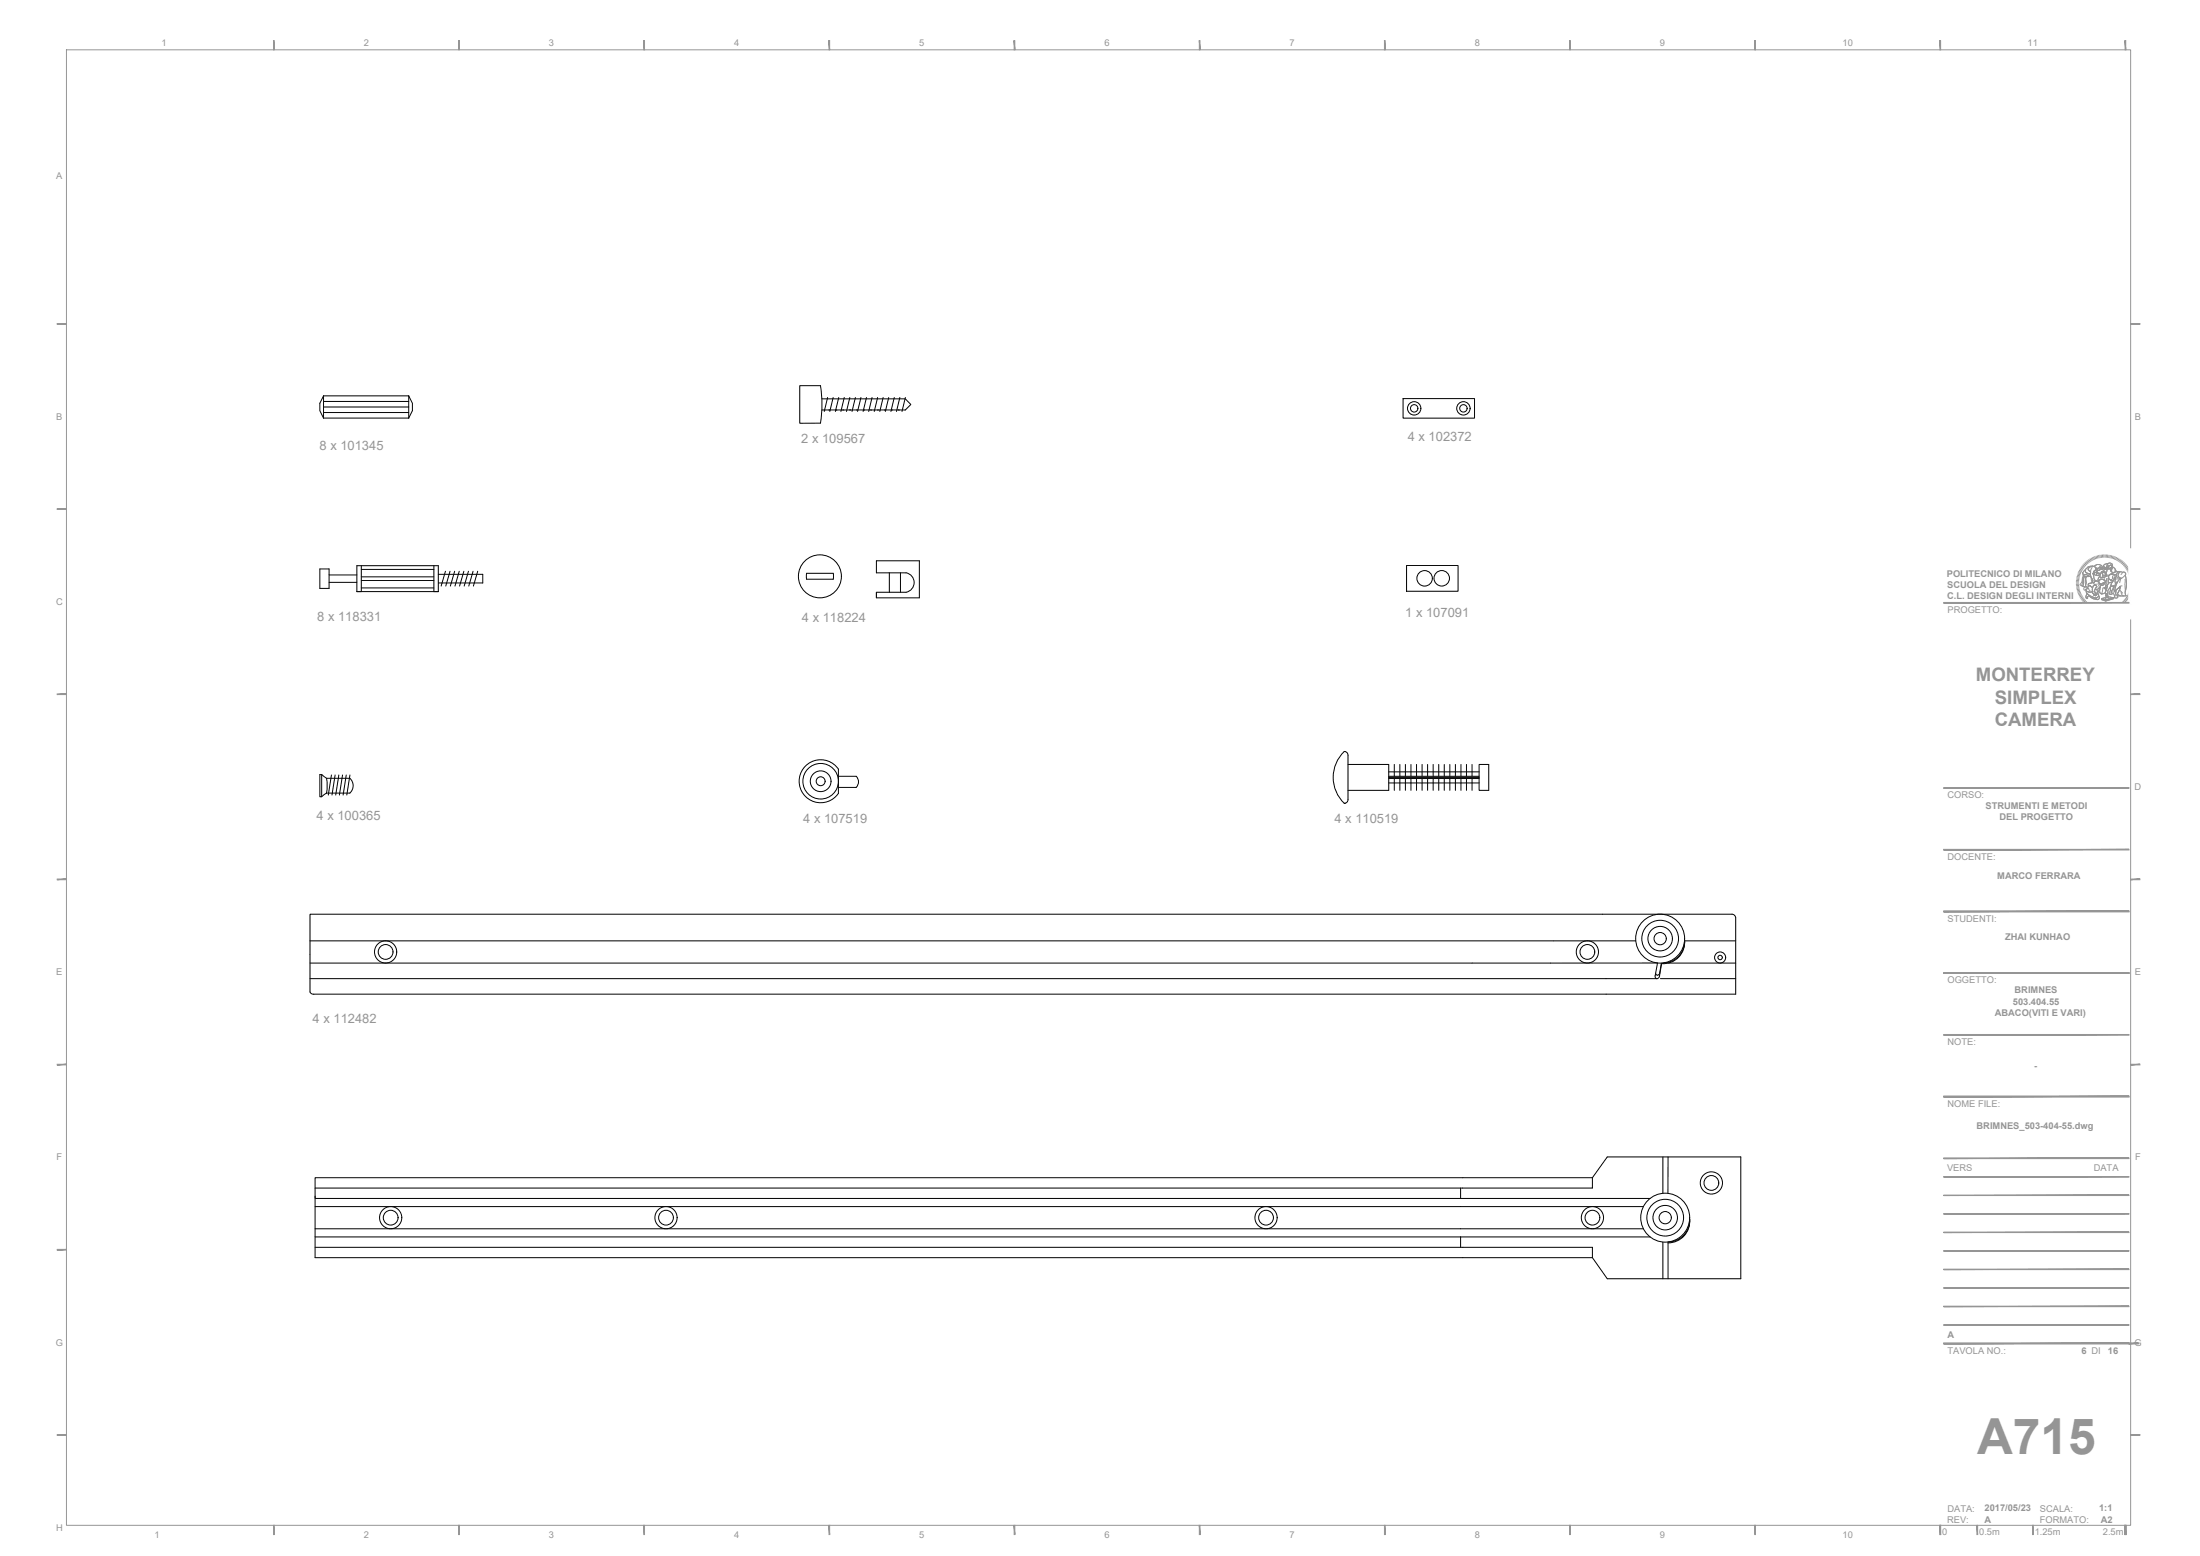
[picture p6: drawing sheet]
<svg xmlns="http://www.w3.org/2000/svg" width="594mm" height="420mm" viewBox="0 0 594 420" stroke-linecap="round" stroke-linejoin="round" font-family="sans-serif">
<!-- layer: A-SECT-MCUT1 -->
<g fill="none" stroke="#000" stroke-width=".27">
<path d="M87.4 106.9l-1 2v2l1 2M87.4 112.9h23M87.4 106.9h23M87.4 106.9v1.5M110.4 106.9l1 2v2l-1 2M110.4 111.4h-23v1.5M110.4 109.9h-23v1.5M110.4 108.4h-23v1.5M110.4 106.9v6M221.6 104.1a32.1 32.1 0 0 1 0 10.2h-5.6v-10.2h5.6M221.9 107.7h22.6l1.5 1.5-1.5 1.5h-22.6M223.5 107.3l-.9 3.8"/>
<path d="M223.8 110.7h.1M225 107.3l-.9 3.8M225.7 110.7h.1M226.5 107.3l-.9 3.8M227.6 110.7h.1M228 107.3l-.9 3.8M229.4 110.7h.1M229.5 107.3l-.9 3.8M231 107.3l-.9 3.8M231.3 110.7h.1M232.5 107.3l-.9 3.8M233.2 110.7h.1"/>
<path d="M234 107.3l-.9 3.8M235.1 110.7h.1M235.5 107.3l-.9 3.8M236.9 110.7h.1M237 107.3l-.9 3.8M238.5 107.3l-.9 3.8M238.8 110.7h.1M240 107.3l-.9 3.8M240.7 110.7h.1M241.5 107.3l-.9 3.8M242.6 110.7h.1M243 107.3l-.9 3.8"/>
<path d="M244.5 107.3l-.9 3.8M378.9 107.6h19.3v5.3h-19.3zM86.4 153.6h2.5v5.3h-2.5zM88.9 157.3h7.5M88.9 155.3h7.5M96.4 152.8h22v6.9h-22zM97.6 158.8h19.6M97.6 153.8h19.6M97.6 152.8v6.9M97.6 156.8h19.6M97.6 155.8h19.6M117.2 152.8v6.9"/>
<path d="M118.4 155.1h12v2.3h-12M120.3 154.3l-1.2 4M121.5 154.3l-1.1 4M122.8 154.3l-1.2 4M124 154.3l-1.1 4M125.3 154.3l-1.2 4M126.5 154.3l-1.2 4M127.7 154.3l-1.1 4M129 154.3l-1.2 4M217.8 154.8h7.2v1.6h-7.2zM236.7 151.4h11.6v10h-11.6v-1.5h8a2.67 2.67 0 0 0 2.2-2.6 2.67 2.67 0 0 0-2.2-2.6h-8zM236.7 159.9v1.5"/>
<path d="M240.2 154.7v5.2M243.2 154.7v5.2M86.4 209.2h.5v6h-.5zM86.9 209.2l1.3 1M88.2 214.2l-1.3 1M88.2 210.2l6.3-.1a2.69 2.69 0 0 1 0 4.1h-6.3M88.2 210.2l.2 1.7-.2 2.3M89.5 209.3l-.8 5.4M90.5 209.3l-.9 5.4M91.5 209.3l-.8 5.4M92.5 209.3l-.9 5.4M93.5 209.3l-.8 5.4"/>
<path d="M94.5 209.3l-.9 5.4M217.8 206.6a5.8 5.8 0 0 1 8.6 1.1v6.5a5.8 5.8 0 0 1-8.6 1.1 5.8 5.8 0 0 1 0-8.7zM226.4 209.6h4.8a2.11 2.11 0 0 1 0 3M226.4 212.6h4.8M363 202.9h.1M363 216.9h.1M363 202.9a9.7 9.7 0 0 0 0 14M363 202.9a1 1 0 0 1 1 1v12a1 1 0 0 1-1 1M364 206.4h11v7h-11M375 208.4h24.4M375 209.9h24.4M375 210.2h24.4"/>
<path d="M375 209.6h24.4M375 211.4h24.4M376.5 206.4v3.2M376.5 210.2v3.2M378 206.4v3.2M378 210.2v3.2M379.5 206.4v3.2M379.5 210.2v3.2M381 206.4v3.2M381 210.2v3.2M382.5 206.4v3.2M382.5 210.2v3.2"/>
<path d="M384 206.4v3.2M384 210.2v3.2M385.5 206.4v3.2M385.5 210.2v3.2M387 206.4v3.2M387 210.2v3.2M388.5 206.4v3.2M388.5 210.2v3.2M390 206.4v3.2M390 210.2v3.2M391.5 206.4v3.2M391.5 210.2v3.2"/>
<path d="M393 206.4v3.2M393 210.2v3.2M394.5 206.4v3.2M394.5 210.2v3.2M396 206.4v3.2M396 210.2v3.2M397.5 206.4v3.2M397.5 210.2v3.2M399.4 206.4h2.6v7h-2.6zM83.7 254.1h358M83.7 246.9h384a1.06 1.06 0 0 1 1 1v20.5l-384 .1-.6-.2-.4-.4zM454.9 254.1h13.8"/>
<path d="M83.7 260.1l363.9-.1-.6 3.5a.63 .63 0 0 0 .6 .8 .63 .63 0 0 0 .5-.9l.6-3.2M83.7 264.3h363.6M448.4 264.3h20.3M448.6 260.1l-.4 2.7a.56 .56 0 0 1-.5 .5 .56 .56 0 0 1-.6-.5M449 260a5.8 5.8 0 0 0 5.9-6.2 5.8 5.8 0 0 1-6.2 6.4M450.6 260.1h18.1M430 318h-344.9v5.4M430 318v2.8h-344.9M430 318l4-5.6h36.1v32.9h-36.1l-4-5.7M449 312.4v9.8M450.4 312.4v9.8M85.1 323v16.6h344.9"/>
<path d="M85.1 336.8h344.9v2.8M85.1 323.6h360.5M85.1 331.8h358.7M85.1 334h360.5M85.1 325.8h358.7M394.4 320.8v2.8M394.4 334v2.8M449 335.4v9.9M450.4 335.4a5.8 5.8 0 0 0 5.9-6.2 5.8 5.8 0 0 1-5.9 6.4M450.4 335.6v9.7"/>
<circle cx="381.9" cy="110.3" r="1.8"/>
<circle cx="381.9" cy="110.3" r="1"/>
<circle cx="395.2" cy="110.3" r="1.8"/>
<circle cx="395.2" cy="110.3" r="1"/>
<circle cx="221.4" cy="155.6" r="5.8"/>
<circle cx="221.6" cy="211" r="4.8"/>
<circle cx="221.6" cy="211" r="2.8"/>
<circle cx="221.6" cy="211" r="1.2"/>
<circle cx="104.1" cy="257" r="3"/>
<circle cx="104.1" cy="257" r="2"/>
<circle cx="428.6" cy="257" r="3"/>
<circle cx="428.6" cy="257" r="2"/>
<circle cx="448.3" cy="253.5" r="6.6"/>
<circle cx="448.3" cy="253.5" r="3.3"/>
<circle cx="448.3" cy="253.5" r="5"/>
<circle cx="448.3" cy="253.5" r="1.66"/>
<circle cx="464.5" cy="258.5" r="1.5"/>
<circle cx="464.5" cy="258.5" r=".6"/>
<circle cx="462.1" cy="319.4" r="3"/>
<circle cx="462.1" cy="319.4" r="2"/>
<circle cx="105.5" cy="328.8" r="3"/>
<circle cx="105.5" cy="328.8" r="2"/>
<circle cx="179.8" cy="328.8" r="3"/>
<circle cx="179.8" cy="328.8" r="2"/>
<circle cx="341.9" cy="328.8" r="3"/>
<circle cx="341.9" cy="328.8" r="2"/>
<circle cx="430" cy="328.8" r="3"/>
<circle cx="430" cy="328.8" r="2"/>
<circle cx="449.7" cy="328.8" r="6.6"/>
<circle cx="449.7" cy="328.8" r="5"/>
<circle cx="449.7" cy="328.8" r="3.3"/>
<circle cx="449.7" cy="328.8" r="1.66"/>
</g>
<!-- layer: 0 -->
<g fill="none" stroke="#000" stroke-width=".27">
<path d="M379.8 152.7h13.9v7h-13.9z"/>
<circle cx="384.7" cy="156.2" r="2.09"/>
<circle cx="389.3" cy="156.2" r="2.09"/>
</g>
<!-- layer: G-ANNO-TTLB -->
<g fill="#959595" stroke="#959595" stroke-width=".27">
<path d="M423.8 11l.2 2.5v-2.5zM423.8 11l.2 2.5h-.2z"/>
<path d="M373.9 11l.1 2.5v-2.5zM373.9 11l.1 2.5h-.1z"/>
<path d="M473.9 11l.1 2.5v-2.5zM473.9 11l.1 2.5h-.1z"/>
<path d="M523.9 11l.1 2.5v-2.5zM523.9 11l.1 2.5h-.1z"/>
<path d="M573.8 11l.2 2.5v-2.5zM573.8 11l.2 2.5h-.2z"/>
<path d="M15.4 287.6h2.5v-.2zM15.4 287.4h2.5l-2.5 .2z"/>
<path d="M15.4 237.5h2.5v-.1zM15.4 237.4h2.5l-2.5 .1z"/>
<path d="M15.4 187.6h2.5v-.2zM15.4 187.4h2.5l-2.5 .2z"/>
<path d="M15.4 137.6h2.5v-.2zM15.4 137.4h2.5l-2.5 .2z"/>
<path d="M15.4 87.5h2.5v-.1zM15.4 87.4h2.5l-2.5 .1z"/>
<path d="M15.4 387.6h2.5v-.2zM15.4 387.4h2.5l-2.5 .2z"/>
<path d="M15.4 337.5h2.5v-.1zM15.4 337.4h2.5l-2.5 .1z"/>
<path d="M323.9 11l.1 2.5v-2.5zM323.9 11l.1 2.5h-.1z"/>
<path d="M273.9 11l.1 2.5v-2.5zM273.9 11l.1 2.5h-.1z"/>
<path d="M223.9 11l.1 2.5v-2.5zM223.9 11l.1 2.5h-.1z"/>
<path d="M173.9 11l.1 2.5v-2.5zM173.9 11l.1 2.5h-.1z"/>
<path d="M123.9 11l.1 2.5v-2.5zM123.9 11l.1 2.5h-.1z"/>
<path d="M73.9 11l.1 2.5v-2.5zM73.9 11l.1 2.5h-.1z"/>
<path d="M575.3 287.6h2.6v-.2zM575.3 287.4h2.6l-2.6 .2z"/>
<path d="M575.3 237.5h2.6v-.1zM575.3 237.4h2.6l-2.6 .1z"/>
<path d="M575.3 187.6h2.6v-.2zM575.3 187.4h2.6l-2.6 .2z"/>
<path d="M575.3 137.6h2.6v-.2zM575.3 137.4h2.6l-2.6 .2z"/>
<path d="M575.3 87.5h2.6v-.1zM575.3 87.4h2.6l-2.6 .1z"/>
<path d="M575.3 387.6h2.6v-.2zM575.3 387.4h2.6l-2.6 .2z"/>
<path d="M423.8 411.9l.2 2.5v-2.5zM423.8 411.9l.2 2.5h-.2z"/>
<path d="M373.9 411.9l.1 2.5v-2.5zM373.9 411.9l.1 2.5h-.1z"/>
<path d="M473.9 411.9l.1 2.5v-2.5zM473.9 411.9l.1 2.5h-.1z"/>
<path d="M523.9 411.9l.1 2.5v-2.5zM523.9 411.9l.1 2.5h-.1z"/>
<path d="M573.8 411.9l.2 2.5v-2.5zM573.8 411.9l.2 2.5h-.2z"/>
<path d="M323.9 411.9l.1 2.5v-2.5zM323.9 411.9l.1 2.5h-.1z"/>
<path d="M273.9 411.9l.1 2.5v-2.5zM273.9 411.9l.1 2.5h-.1z"/>
<path d="M223.9 411.9l.1 2.5v-2.5zM223.9 411.9l.1 2.5h-.1z"/>
<path d="M173.9 411.9l.1 2.5v-2.5zM173.9 411.9l.1 2.5h-.1z"/>
<path d="M123.9 411.9l.1 2.5v-2.5zM123.9 411.9l.1 2.5h-.1z"/>
<path d="M73.9 411.9l.1 2.5v-2.5zM73.9 411.9l.1 2.5h-.1z"/>
<path d="M523.9 411.9v2.5h.1zM523.9 411.9h.1v2.5z"/>
<path d="M533.9 411.9l.1 2.5v-2.5zM533.9 411.9l.1 2.5h-.1z"/>
<path d="M548.8 411.9l.2 2.5v-2.5zM548.8 411.9l.2 2.5h-.2z"/>
<path d="M573.7 411.9l.5 2.5v-2.5zM573.7 411.9l.5 2.5h-.5z"/>
<path d="M574.9 362.9h2.5v-.2zM574.9 362.7h2.5l-2.5 .2z"/>
<path d="M524.9 362.7v.2l50-.2zM524.9 362.9l50-.2v.2z"/>
<path d="M524.9 362.7v.2l50-.2zM524.9 362.9l50-.2v.2z"/>
<path d="M524.9 357.7h50zM524.9 357.8l50-.1z"/>
<path d="M524.9 352.7h50zM524.9 352.8l50-.1z"/>
<path d="M524.9 347.7h50zM524.9 347.8l50-.1z"/>
<path d="M524.9 342.7h50zM524.9 342.8l50-.1z"/>
<path d="M524.9 337.7h50zM524.9 337.8l50-.1z"/>
<path d="M524.9 332.7h50zM524.9 332.8l50-.1z"/>
<path d="M524.9 327.7h50zM524.9 327.8l50-.1z"/>
<path d="M524.9 322.7h50zM524.9 322.8l50-.1z"/>
<path d="M524.9 229.5h50v-.2zM524.9 229.3h50l-50 .2z"/>
<path d="M524.9 246.2h50v-.2zM524.9 246h50l-50 .2z"/>
<path d="M524.9 246v.2l50-.2zM524.9 246.2l50-.2v.2z"/>
<path d="M524.9 262.7v.2l50-.2zM524.9 262.9l50-.2v.2z"/>
<path d="M524.9 162.9h50v-.2zM524.9 162.7h50l-50 .2z"/>
<path d="M524.9 262.7v.2l50-.2zM524.9 262.9l50-.2v.2z"/>
<path d="M524.9 279.3v.2l50-.2zM524.9 279.5l50-.2v.2z"/>
<path d="M524.9 262.7v.2l50-.2zM524.9 262.9l50-.2v.2z"/>
<path d="M524.9 262.7v.2l50-.2zM524.9 262.9l50-.2v.2z"/>
<path d="M524.9 212.9h50v-.2zM524.9 212.7h50l-50 .2z"/>
<path d="M524.9 296v.2l50-.2zM524.9 296.2l50-.2v.2z"/>
<path d="M524.9 296v.2l50-.2zM524.9 296.2l50-.2v.2z"/>
<path d="M524.9 317.7h50zM524.9 317.8l50-.1z"/>
<path d="M524.9 312.7v.2l50-.2zM524.9 312.9l50-.2v.2z"/>
<path d="M574.9 362.9h2.5v-.2zM574.9 362.7h2.5l-2.5 .2z"/>
</g>
<path d="M17.9 13.5h557.4v398.4h-557.4z" fill="none" stroke="#959595" stroke-width=".27"/>
<!-- layer: G-ANNO-LOGO -->
<g fill="none" stroke="#959595" stroke-width=".27">
<path d="M560.7 157.4h.6M560.7 157.1h.6M560.7 156.7l.7 .1M560.7 156.4l.7 .1M560.8 156l.7 .2M560.9 155.7l.6 .1M561 155.3l.6 .2M561.1 155l.6 .2M561.2 154.6l.6 .3M561.3 154.3l.7 .3M561.3 157.8h-.6M561.4 158.1l-.7 .1"/>
<path d="M561.4 158.4l-.7 .1M561.5 158.7l-.7 .2M561.5 154l.6 .3M561.5 159.1l-.6 .1M561.6 159.4l-.7 .2M561.7 153.7l.5 .3M561.7 159.7l-.6 .2M561.8 160l-.6 .2M561.8 153.4l.6 .3M562 153.1l.6 .4M562.3 152.8l.5 .4M562.5 152.5l.5 .5"/>
<path d="M562.5 155.1h.7a.83 .83 0 0 0 1.3-.1l.1 .5a2.15 2.15 0 0 1-2.1-.2zM562.6 155.1v.4M562.7 152.2l.5 .5M562.7 155.6l-.2 .6-.3 1.7a.23 .23 0 0 0-.2 .3 .23 .23 0 0 0 .4 .1M562.8 154.1l.4-.3-.1 .5 .2 .3 1.1 .4a.78 .78 0 0 1-1.2 .1l-.3 .1a.54 .54 0 0 1-.5-.5 .54 .54 0 0 1 .4-.6zM563 152l.4 .5M563 155.6l.4 .1-.2 .6v2.1h-.5a.26 .26 0 0 1-.3-.1 .26 .26 0 0 1 .1-.4l.1-.2a2.89 2.89 0 0 1 .4-2.1zM563 155.6l-.3 .5v1.4l-.3 .8 .7 .2M563.2 151.7l.5 .6M563.2 159.2a.73 .73 0 0 0 .9 .7l.9-.2M563.3 153.6l.7-.6 1.2-.1a1 1 0 0 0-1.2 1l.5 .4-.1 .7-1.1-.4-.2-.3zM563.4 159.6l.1 .6 .7 .6 1.9 .9"/>
<path d="M563.4 159.6l1.1 .3a.37 .37 0 0 1 .4-.1 .37 .37 0 0 1 .2 .4l.3 .3v.2l.2-.2 .2 .4-.1-.6 .3 .5-.1-.5 .4 .2-.8-.7 .3-.8 .4 .2 .5 1.5a.77 .77 0 0 1-1.1 .7l-1.6-.8-.5-.5zM563.4 155.7l1.2-.1 .6 1.2-.1 .5-.5 .2a.5 .5 0 0 0-.6 0 .5 .5 0 0 0 0 .7v.1a.42 .42 0 0 1-.5 .3 .42 .42 0 0 1-.3-.5v-1.9zM563.4 155.7l-.2 .6 .1 2.2M563.5 151.5l.4 .5M563.7 158.7l-.2-.2a.45 .45 0 0 0-.7 .2 .45 .45 0 0 0 .3 .6l.1-.1a.51 .51 0 0 1 .9 .1l.3 .2M563.8 151.3l.4 .5M563.9 158.4l.4-.3 .5 .4a.46 .46 0 0 1 .2 .8v.4a1.56 1.56 0 0 1-1.7-.2l-.1-.3 .7-.2-.2-.3zM563.9 157.7l1.2-.4 .3 .1 .2-.4 .5-.1 .6 .2 .4 .7a.73 .73 0 0 1-.3 1 .52 .52 0 0 1-.5 .4 .52 .52 0 0 1-.5-.3l.1-.1a.4 .4 0 0 0 .3-.6 .4 .4 0 0 0-.5-.2l-.3 .1-.3 .6-.8-.6a.29 .29 0 0 1-.4 0 .29 .29 0 0 1 0-.4zM564.1 151.1l.3 .6M564.2 153.2a.93 .93 0 0 1 1-.3 .93 .93 0 0 1 .7 1l-.7 1 .1 .4a1.44 1.44 0 0 0 .5 1.4l.3 .2-.5 .1-.1 .4-.4-.1 .1-.5-.7-1.3v-1.2a.56 .56 0 0 1-.5-.4 .56 .56 0 0 1 .2-.7zM564.3 158l.7 .7M564.3 158.1a.6 .6 0 0 0-.4 .9"/>
<path d="M564.4 150.9l.3 .6M564.6 155.6h-2.1l-.3 1.5-.5 .7 .3 .3M564.7 150.7l.3 .6M564.7 156l.2 1.4M564.9 153.2l-.4 1.1 .1 1.4 .4 .8 .3 .9 .7-.6a1.04 1.04 0 0 1-.6-1.4l-.2-.5 .2-.5a.76 .76 0 0 0 .5-.8 .76 .76 0 0 0-.7-.7l-1.2 .1-.8 .7-.1 .6 .2 .3 1.2 .4a.81 .81 0 0 1-1.3 .1l-.3 .1a.54 .54 0 0 1-.5-.5 .54 .54 0 0 1 .4-.6l.4-.3M565 150.6l.3 .6M565.1 157.3l-.5 .2a.46 .46 0 0 0-.6 .1 .46 .46 0 0 0 .1 .6M565.2 152.9a1 1 0 0 0-1.2 1l.5 .4M565.3 150.4l.3 .6M565.4 158.1a.47 .47 0 0 1 .7 0 .47 .47 0 0 1-.2 .7l-.4 1 .8 .7-.4-.2 .1 .5-.3-.5 .1 .6-.2-.4-.2 .2v-.2l-.3-.6-.1-1.1zM565.4 154.3l1-.4-.1 .5-1.1 .5zM565.5 154.8l.8-.3 .2 .2-.4 .2 .2 .4a.58 .58 0 0 1-.8-.5z"/>
<path d="M565.5 154.8a.58 .58 0 0 0 .8 .5M565.6 153l.8-.6 1.1 .4a.26 .26 0 0 1 .1 .4 .26 .26 0 0 1-.4 0l-.2-.2-.6 .5-.5-.2M565.7 150.3l.2 .6M565.7 152.7l1.1-.3 .8 .5-.1 .4-.5-.3-.4 .5-.6-.2a.35 .35 0 0 1-.4-.2 .35 .35 0 0 1 .1-.4zM565.9 153.3l.7 .2 .5-.5 .3 .3-.2 .5-.4 .2-.4-.2-.6 .2zM566 150.2l.2 .6M566.1 156.9l.6 .2 .4 .7 .1 .6-.4 .4M566.2 154.8h.9l-.3 .1v.2a.34 .34 0 0 1-.2 .3 .34 .34 0 0 1-.4-.1zM566.2 159.2l.5 1.4a.76 .76 0 0 1-1 .8M566.2 154.5l.3 .2M566.3 154.2v.2l-1.1 .5M566.3 157.7l-.8 .2"/>
<path d="M566.3 150.1l.2 .6M566.4 153.9l-.4 .5M566.5 157.4l.7 .5M566.6 154.8a.33 .33 0 0 0-.4 .3 .33 .33 0 0 0 .4 .3 .33 .33 0 0 0 .2-.5l.3-.1-.7 .1M566.6 157.9a.7 .7 0 0 1 .2 .9 .7 .7 0 0 1-1 .2M566.7 157.1v-.3l.6-.4 1 .2 .1 .3a.26 .26 0 0 1 .1 .4 .26 .26 0 0 1-.4 0l-1 .4 .6 .4 .4-.2 .2-.5a.23 .23 0 0 0 .3-.2 .23 .23 0 0 0-.2-.3l-.1-.3-1.1-.2-.5 .7-.2-.1 .2-1.1 .3-.2 .2 .2h1.1l.5-.4v-.3l.6 .2 .1 1.1a.6 .6 0 0 0 0 .9l-.4 .6-.4 .2-.2 .5h-.4l.3 .3 .3-.1-.1 .4 .3-.2-.3 .5a.75 .75 0 0 1-.9 .8l-1-.7 .3-.6 .2-1.1M566.7 156.8l.6-.4h.6l.5 .4a.31 .31 0 0 1 .2 .5 .31 .31 0 0 1-.5 0l-.4 .3a.44 .44 0 0 1-.5 .2 .44 .44 0 0 1-.3-.4zM566.7 150l.1 .6M566.7 159.7l.8 .7M566.9 153.8v.1M567 153.4l.2 .1M567 155.7a1.27 1.27 0 0 0-.5 1.3"/>
<path d="M567 159.1l.1 .9M567 149.9l.1 .7M567.1 153.5h-.1M567.1 157.7l1.2-.4-.2 .6-.4 .2-.5-.2zM567.1 158.5l-.2 1-.5 .4M567.3 157.9h-.1M567.4 153.6l.8-.2a.28 .28 0 0 1 .2 .5 .28 .28 0 0 1-.5 0zM567.4 149.9l.1 .6M567.4 153.3l-.2 .5-.4 .2-.4-.2-.6 .2M567.4 154.5l.6-.3 .4 .2 .4 .7-.1 .6-.3-.2 .1-.7-.3-.4a.41 .41 0 0 0-.6 .1 .41 .41 0 0 0 .2 .6v.7l-.4 .1a.45 .45 0 0 1-.4-.3 .45 .45 0 0 1 .2-.5zM567.7 154.4l.4-.1 .3 .2 .2 .7a.53 .53 0 0 1-.1 .6 .53 .53 0 0 1-.6 .1l-.3-1.2zM567.7 149.8l.1 .7"/>
<path d="M567.8 153.4l.1-.2a.53 .53 0 0 1 .8 .4l-.3 .2M567.8 157.9h.1M567.8 158.8l-.3 1.6 1.1-.2M567.9 153.2a.54 .54 0 0 1 .8 .4l-.3 .2-.2-.4v.2l-.4-.2zM567.9 157.5l.1 .1M567.9 157.8l.1 .1M568 157.6h-.1M568 154.6h.1M568.1 154.6l-.2 .1M568.1 149.8v.7M568.2 153.6l-.4-.2-.4 .2 .5 .3a.29 .29 0 0 0 .5 0 .29 .29 0 0 0-.2-.5v.2M568.2 155.9v.7"/>
<path d="M568.2 158.6l.3 .1 .2-.5 .4-.2-.4 1.3v-.4l-.3 .1zM568.3 157.4l-.3 .5a.43 .43 0 0 1-.7-.1M568.3 154.5l.2 .2-.1 .1M568.4 154.6l-.2-.2a.41 .41 0 0 0-.6 .1 .41 .41 0 0 0 .2 .6v.1a.45 .45 0 0 1 0 .6 .45 .45 0 0 1-.6 0 .45 .45 0 0 1 0-.6l.3-.8 .6-.2 .6 .6 .1 .7-.2 .2-.2-.4M568.5 149.8l-.1 .7M568.5 154.9l-.2 .1M568.5 154.8a.42 .42 0 0 1 0 .6 .42 .42 0 0 1-.6-.1h-.1M568.5 155.6l-.2 .3h-.5M568.7 153.7l.1-.2 .1 .4-.2 .9M568.7 158.2h.1M568.7 158.8l-.1 .5 .3-.2M568.7 153.2l.2 .4"/>
<path d="M568.8 155.2l-.1-.4 .2-1-.5-.6a.39 .39 0 0 1-.4-.3 .39 .39 0 0 1 .3-.5l.3-.1a.27 .27 0 0 1 .5-.1 .27 .27 0 0 1-.1 .5v1.1h.2l.1-.5a.42 .42 0 0 0 .3 .4 .42 .42 0 0 0 .4-.2l-.1 .6 .3-.1v.3a.33 .33 0 0 1 .2 .4 .33 .33 0 0 1-.3 .3l-.7 .4M568.8 149.8v.7M568.9 158.5l-.2 .3v-.2M568.9 156.2l-.2 1.4M568.9 155.4l.4 .3M569 157.4l-.4 .3v.5M569.1 158l-.4 .2-.3 .5h-.3l.3 .3 .3-.1M569.1 156.3l-.4 .8M569.2 149.9l-.1 .6M569.2 152.3h-.8l-.3 .4v.3M569.3 152.2l.4-.2a1 1 0 0 1 .6 1.5l-.3 .7v-.7l.3-.4-.3-.6-.6 .3-.2 1h-.2l-.1-.8zM569.3 153.3a.39 .39 0 0 0 .3 .3 .39 .39 0 0 0 .4-.1"/>
<path d="M569.3 152.2l.4-.2a1.01 1.01 0 0 1 .6 1.5l-.3 .7v-.7l.3-.5-.3-.5-.6 .3-.2 .9-.2 .1-.1-.8zM569.4 155.4l.8-.4 .6 .1a.5 .5 0 0 1 .6 .6l-.3 .6a.89 .89 0 0 1-.9 .5 .89 .89 0 0 1-.8-.6zM569.4 152.8l.6-.3 .3 .6-.3 .4a.46 .46 0 0 1-.7-.1 .46 .46 0 0 1 .1-.6zM569.4 153l.3 .1M569.5 157.4l.8-.1-.5 1.4a1.69 1.69 0 0 0-.7 1.6h-.2l-.2 .5-.2-1zM569.5 157.4l-1 2.6 .2 .8-.1 .9 .4-1 .3 .9-.2-1.4-.4 .6M569.5 149.9l-.1 .7M569.5 153.5h.1M569.5 156.4v.1a.58 .58 0 0 0 0 .9l.9-.2 .4-.6M569.5 153.1h.1M569.6 153.4h.1M569.9 150l-.2 .6"/>
<path d="M569.9 153.2l.2 .1M570 158.3h.7l-.5 1.6a.36 .36 0 0 1 .1 .5 .36 .36 0 0 1-.5 .1l-.2-.2zM570 153.2v.1M570.2 154l.3 .7M570.2 156.5h.1M570.2 150l-.1 .7M570.3 154.9l.9-.5h.9l-.7 .9zM570.3 157.3l-.5 1.2-.6 1-.1 .8M570.4 156.4l-.3 .1M570.4 153l.6 .4 .6 .9-.9 .3a.99 .99 0 0 1-.3-1.3zM570.4 153l.6 .4 .3 .6M570.4 156.8h-.1"/>
<path d="M570.6 150.1l-.2 .7M570.7 158.3l-.5 1.6a.36 .36 0 0 1 .1 .5 .36 .36 0 0 1-.5 .1l-.1-.2 .2-1.9M570.9 150.3l-.2 .6M571 156.4h.3l-.1 1.2a.47 .47 0 0 1-.1 .6 .47 .47 0 0 1-.5 0l-.7 .1 .4-1.1zM571 156.1l-.1 .4M571 155.1l.3 .1 .2 .3M571 153.9l.6 .4M571.1 158.2l-1.2 .1M571.1 159.6l-.1 .2 .3 .2M571.2 150.4l-.2 .6M571.3 156.4l-.2 1.7-.5 1.5 .2 .9 .3 .3M571.4 159.3l1.1-1-.4 1.5a1.27 1.27 0 0 0-.3 1.5l-.4 .2a.37 .37 0 0 1-.5-.2 .37 .37 0 0 1 .2-.5z"/>
<path d="M571.4 155.3a1.05 1.05 0 0 1 1.7-.7l.3-.1a.55 .55 0 0 1 .6 .4 .55 .55 0 0 1-.3 .6l-.3 .3a1.1 1.1 0 0 1-1.9-.3M571.5 155.5l-.9 1.3h-.5l-.4-.3a.74 .74 0 0 1-.1-1.1l.5-.3 .5 .1-.1 1 .4-.2 .2-.3-.1-.6-.8-.1-.7 .3-.1 .6M571.5 157.1l.1 .6M571.6 150.5l-.3 .6M571.9 150.7l-.3 .6M572 156.3l-.9 .1M572.2 150.9l-.3 .5M572.2 154.4l-1.1 .1-.9 .4M572.4 159.3l.8 .9M572.4 156.3a6.7 6.7 0 0 0-1.4 3.4l1.5-1.4 .5-.1M572.5 154.4a.92 .92 0 0 0-.5 1 .92 .92 0 0 0 .9 .8M572.5 154.4l.6 .1a.57 .57 0 0 1 .7 .1 .57 .57 0 0 1 .1 .7l.3 1.3v1.7a3 3 0 0 0-.2 2.5l.2 .1h-2.1a.34 .34 0 0 1-.5-.2 .34 .34 0 0 1 .2-.4l.6-1.1 .1-.9-1.5 1.4a5.9 5.9 0 0 1 1.5-3.4l.4-.1a.92 .92 0 0 1-1-.8 .92 .92 0 0 1 .6-1z"/>
<path d="M572.5 151l-.4 .6M572.5 158.3l-.3 1.3a1.34 1.34 0 0 0-.4 1.7l-.4 .2a.33 .33 0 0 1-.4-.1 .33 .33 0 0 1 .1-.5l.3-1.6M572.7 156.3l-.3 1M572.8 159.8a1.04 1.04 0 0 0 .6 1.1M572.8 151.2l-.4 .6M573.1 154.8l-.3 .3M573.1 151.5l-.4 .5M573.3 151.7l-.4 .5M573.6 151.9l-.5 .5M573.8 156.5l.1 3.3M573.9 152.2l-.5 .5M573.9 155.3l.3 1.8-.1 1.7a1.9 1.9 0 0 0 .1 2.1l-2.5-.1"/>
<path d="M574.1 152.4l-.5 .5M574.3 152.7l-.5 .4M574.6 153l-.6 .4M574.8 153.3l-.6 .4M574.9 159.9l.6 .2M574.9 153.6l-.5 .3M575 159.5l.6 .2M575.1 159.2l.6 .2M575.1 153.9l-.6 .3M575.1 158.9l.7 .1M575.2 158.6l.7 .1M575.3 158.3l.6 .1"/>
<path d="M575.3 154.2l-.6 .3M575.3 157.9l.7 .1M575.3 157.7h.7M575.4 154.6l-.6 .2M575.5 154.9l-.6 .2M575.7 155.2l-.7 .2M575.8 155.6l-.7 .1M575.8 155.9l-.6 .2M575.9 156.3l-.7 .1M575.9 156.6l-.6 .1M576 157h-.7M576 157.4h-.7"/>
<path d="M561.9 160.3l-.6 .3M562.1 160.6l-.6 .3M562.2 160.9l-.6 .3M562.4 161.2l-.6 .3M562.6 161.4l-.6 .4M562.8 161.7l-.6 .4M563 161.9l-.6 .5M563.2 162.2l-.5 .4M563.4 162.4l-.5 .5M563.5 160.2l-.1 .3a.76 .76 0 0 0 0 1.1h.3l-.1-.4a.7 .7 0 0 1 1.2 .2l.7 .3a.86 .86 0 0 0 1.4-.2l-.2-.7M563.5 160.2l.9 .7 1.1 .5a.85 .85 0 0 0 1.1-.3l.1-.2a.65 .65 0 0 1 0 .9 .65 .65 0 0 1-.9 0l-1.1-.4a.58 .58 0 0 0-.5-.5 .58 .58 0 0 0-.6 .4l.2 .1-.3 .2-.3-.4zM563.6 162.6l-.4 .5"/>
<path d="M563.9 162.9l-.4 .5M564.1 163.1l-.4 .5M564.4 163.3l-.4 .5M564.7 163.4l-.4 .6M565 163.6l-.4 .6M565.3 163.7l-.3 .6M565.5 163.9l-.2 .6M565.8 164l-.2 .6M566.2 164.1l-.3 .6M566.5 164.2l-.2 .6M566.8 164.3l-.2 .6M567.1 164.3l-.1 .7"/>
<path d="M567.4 164.4l-.1 .7M567.5 161.6l2-.4 1.1 .2-2 .6zM567.5 161.6l1.1 .4v.3l-1.1-.4zM567.7 164.4v.7M568.1 164.4l-.1 .7M568.4 164.4v.7M568.6 162l2-.6v.3l-2 .6zM568.6 162v.3M568.7 164.4l.1 .7M568.9 160.3l.2-.1 .2 1-.3-.5-.4 .7zM569.1 164.4v.7M569.4 164.4l.1 .6"/>
<path d="M569.7 164.3l.1 .7M570 164.2l.2 .7M570.3 164.2l.2 .6M570.6 164.1l.3 .6M570.6 161.4v.3l-2 .6-1.1-.4v-.3l1.1 .4 2-.6a5.8 5.8 0 0 0-3.1 .2M570.9 163.9l.3 .7M571.2 163.8l.3 .6M571.5 163.7l.3 .6M571.8 163.5l.4 .6M572 160.5l.6 .4M572.1 163.3l.4 .6M572.4 163.2l.3 .5"/>
<path d="M572.6 163l.4 .5M572.9 162.8l.4 .5M573.1 162.5l.5 .5M573.3 162.3l.5 .5M573.6 162.1l.5 .4M573.8 161.8l.5 .4M574 161.6l.5 .4M574.2 161.3l.5 .4M574.3 161l.6 .4M574.5 160.7l.6 .4M574.6 160.4l.7 .3M574.8 160.2l.6 .2"/>
</g>
<!-- layer: G-ANNO-TTLB -->
<g fill="#fff" stroke="#fff" stroke-width=".27">
<path d="M549.9 162.8l30.7 4.3-5.7-4.3zM549.9 162.8l30.7 4.3h-30.7z"/>
<path d="M574.9 148.2h5.7l-5.7 14.6zM580.6 148.2l-5.7 14.6 5.7 4.3z"/>
</g>
<path d="M549.9 162.8h25v-14.6h5.7v18.9h-30.7z" fill="none" stroke="#fff" stroke-width=".27"/>
<text font-size="13.4" fill="#959595" x="533.9" y="392.6">A715</text>
<g font-size="5" fill="#959595">
<text x="533.5" y="184">MONTERREY</text>
<text x="538.7" y="190">SIMPLEX</text>
<text x="538.6" y="196.1">CAMERA</text>
</g>
<g font-size="3.5" fill="#959595">
<text x="216.4" y="119.5">2 x 109567</text>
<text x="380.1" y="119">4 x 102372</text>
<text x="86.3" y="121.4">8 x 101345</text>
<text x="85.7" y="167.7">8 x 118331</text>
<text x="379.5" y="166.6">1 x 107091</text>
<text x="216.6" y="168.1">4 x 118224</text>
<text x="85.5" y="221.6">4 x 100365</text>
<text x="216.9" y="222.1">4 x 107519</text>
<text x="360.4" y="222.3">4 x 110519</text>
<text x="84.4" y="276.1">4 x 112482</text>
</g>
<g font-size="2.5" fill="#959595">
<text x="43.6" y="12.3">1</text>
<text x="98.3" y="12.3">2</text>
<text x="148.2" y="12.3">3</text>
<text x="198.2" y="12.3">4</text>
<text x="248.2" y="12.3">5</text>
<text x="298.2" y="12.3">6</text>
<text x="348.2" y="12.3">7</text>
<text x="398.2" y="12.3">8</text>
<text x="448.2" y="12.3">9</text>
<text x="497.5" y="12.3">10</text>
<text x="547.5" y="12.3">11</text>
<text x="15.2" y="48.4">A</text>
<text x="15.2" y="113.4">B</text>
<text x="576.5" y="113.4">B</text>
<text x="525.7" y="155.7">POLITECNICO DI MILANO</text>
<text x="525.8" y="161.7">C.L. DESIGN DEGLI INTERNI</text>
<text x="525.8" y="158.7">SCUOLA DEL DESIGN</text>
<text x="15.1" y="163.4">C</text>
<text x="525.9" y="165.5">PROGETTO:</text>
<text x="525.9" y="215.6">CORSO:</text>
<text x="576.4" y="213.4">D</text>
<text x="536.2" y="218.5">STRUMENTI E METODI</text>
<text x="539.9" y="221.5">DEL PROGETTO</text>
<text x="525.9" y="232.2">DOCENTE:</text>
<text x="539.3" y="237.4">MARCO FERRARA</text>
<text x="525.9" y="248.9">STUDENTI:</text>
<text x="541.5" y="253.8">ZHAI KUNHAO</text>
<text x="15.2" y="263.4">E</text>
<text x="576.5" y="263.4">E</text>
<text x="525.9" y="265.5">OGGETTO:</text>
<text x="544" y="268.3">BRIMNES</text>
<text x="538.7" y="274.3">ABACO(VITI E VARI)</text>
<text x="543.5" y="271.3">503.404.55</text>
<text x="525.9" y="282.2">NOTE:</text>
<text x="549.3" y="288.7">-</text>
<text x="525.9" y="298.9">NOME FILE:</text>
<text x="533.7" y="304.8">BRIMNES_503-404-55.dwg</text>
<text x="15.3" y="313.4">F</text>
<text x="525.8" y="316.2">VERS</text>
<text x="565.4" y="316.2">DATA</text>
<text x="576.6" y="313.4">F</text>
<text x="15.1" y="363.4">G</text>
<text x="525.9" y="365.7">TAVOLA NO.:</text>
<text x="525.9" y="361.2">A</text>
<text x="562.1" y="365.7">6 DI</text>
<text x="569.2" y="365.7">16</text>
<text x="576.4" y="363.4">G</text>
<text x="15.1" y="413.4">H</text>
<text x="525.8" y="411.1">REV:</text>
<text x="525.9" y="408.2">DATA:</text>
<text x="535.9" y="411.2">A</text>
<text x="535.9" y="408.1">2017/05/23</text>
<text x="550.8" y="408.2">SCALA:</text>
<text x="550.8" y="411.2">FORMATO:</text>
<text x="566.8" y="408.1">1:1</text>
<text x="567.3" y="411.2">A2</text>
<text x="41.7" y="415.3">1</text>
<text x="98.3" y="415.3">2</text>
<text x="148.2" y="415.3">3</text>
<text x="198.2" y="415.3">4</text>
<text x="248.2" y="415.3">5</text>
<text x="298.2" y="415.3">6</text>
<text x="348.2" y="415.3">7</text>
<text x="398.2" y="415.3">8</text>
<text x="448.2" y="415.3">9</text>
<text x="497.5" y="415.3">10</text>
<text x="524.4" y="414.4">0</text>
<text x="534.4" y="414.4">0.5m</text>
<text x="549.4" y="414.4">1.25m</text>
<text x="567.8" y="414.4">2.5m</text>
</g>
</svg>
